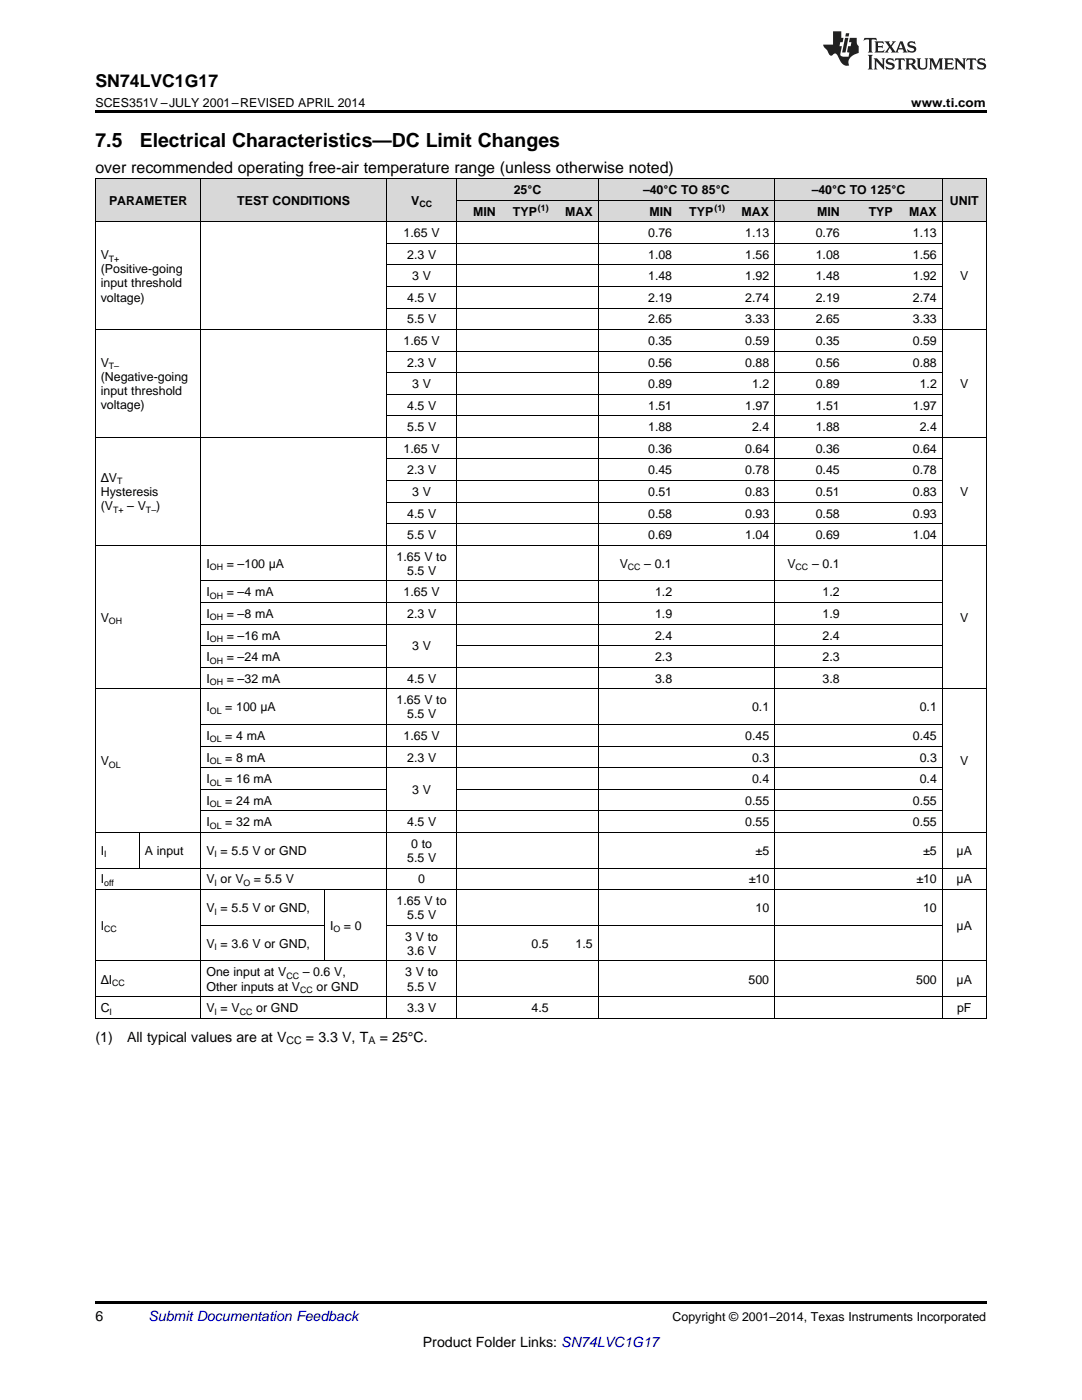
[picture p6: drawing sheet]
<svg xmlns="http://www.w3.org/2000/svg" width="216mm" height="279mm" viewBox="0 0 216 279" stroke-linecap="round" stroke-linejoin="round" font-family="sans-serif">
<g fill="#d8d8d8">
<path d="M19 35.7h7.1v8.6h-7.1z"/>
<path d="M26.1 35.7h1.7v8.6h-1.7z"/>
<path d="M27.8 35.7h12.3v8.6h-12.3z"/>
<path d="M40.1 35.7h22.9v8.6h-22.9z"/>
<path d="M63 35.7h1.8v8.6h-1.8z"/>
<path d="M64.8 35.7h12.3v8.6h-12.3z"/>
<path d="M77.1 35.7h14.1v8.6h-14.1z"/>
<path d="M91.2 40h8.8v4.3h-8.8z"/>
<path d="M100 40h10.6v4.3h-10.6z"/>
<path d="M110.6 40h8.8v4.3h-8.8z"/>
<path d="M119.4 40h15.8v4.3h-15.8z"/>
<path d="M135.2 40h10.6v4.3h-10.6z"/>
<path d="M145.8 40h8.8v4.3h-8.8z"/>
<path d="M154.6 40h14.1v4.3h-14.1z"/>
<path d="M168.7 40h10.5v4.3h-10.5z"/>
<path d="M179.2 40h8.8v4.3h-8.8z"/>
<path d="M188 35.7h8.8v8.6h-8.8z"/>
<path d="M91.2 35.7h8.8v4.3h-8.8z"/>
<path d="M100 35.7h10.6v4.3h-10.6z"/>
<path d="M110.6 35.7h8.8v4.3h-8.8z"/>
<path d="M119.4 35.7h15.8v4.3h-15.8z"/>
<path d="M135.2 35.7h10.6v4.3h-10.6z"/>
<path d="M145.8 35.7h8.8v4.3h-8.8z"/>
<path d="M154.6 35.7h14.1v4.3h-14.1z"/>
<path d="M168.7 35.7h10.5v4.3h-10.5z"/>
<path d="M179.2 35.7h8.8v4.3h-8.8z"/>
</g>
<g fill="#000">
<path d="M19 22h177.8v.5h-177.8zM26.1 35.6h1.7v.1h-1.7zM63 35.6h1.8v.1h-1.8zM19 203.2l.2 .1zM27.7 203.2l.1 .1zM40 203.2l.1 .1zM62.9 203.2l.1 .1zM64.7 203.2l.1 .1zM77 203.2l.1 .1zM91.1 203.2l.1 .1zM99.9 203.2l.1 .1zM110.5 203.2l.1 .1z"/>
<path d="M119.3 203.2l.1 .1zM135.1 203.2l.1 .1zM145.7 203.2l.1 .1zM154.5 203.2l.1 .1zM168.6 203.2l.1 .1zM179.1 203.2l.1 .1zM187.9 203.2l.1 .1zM196.7 203.2l.1 .1zM19 259.7h177.8v.5h-177.8z"/>
</g>
<g fill="none" stroke="#000" stroke-width=".2">
<path d="M19 35.6h177.8M19.1 35.7v167.6M40.1 35.7v167.6M77.1 35.7v167.6M91.1 35.7v167.6M91.2 40h96.8M119.3 35.7v167.6M154.5 35.7v167.6M188 35.7v167.6M196.8 35.7v167.6M19 44.3h177.8M77.1 57.2h110.9"/>
<path d="M77.1 52.9h110.9M77.1 48.6h110.9M19 65.8h177.8M77.1 78.7h110.9M77.1 74.4h110.9M77.1 70.1h110.9M77.1 61.5h110.9M19 87.3h177.8M77.1 95.9h110.9M77.1 91.6h110.9M77.1 83h110.9M19 108.8h177.8"/>
<path d="M40.1 115.9h147.9M77.1 104.5h110.9M77.1 100.2h110.9M19 137.5h177.8M40.1 133.2h147.9M40.1 128.9h37M40.1 124.5h147.9M40.1 120.2h147.9M91.2 128.9h96.8M40.1 157.5h37M40.1 153.2h147.9M40.1 148.9h147.9"/>
<path d="M40.1 144.6h147.9M91.2 157.5h96.8M19 177.5h177.8M19 173.2h177.8M19 166.1h177.8M27.8 166.1v7.2M40.1 161.8h147.9M64.8 177.6v14.2M19 198.9h177.8M19 191.8h177.8M40.1 184.7h24.7M77.1 184.7h110.9"/>
<path d="M19 203.2h177.8"/>
</g>
<g fill="#231f20">
<path d="M172.5 7.6l-.1 .5 .4-.2h.6v.1v2.1l-.2 .4h.9l-.2-.4v-2.1l.1-.1h.5l.5 .2-.2-.5zM174.5 8.3l.2 .3v1.5l-.2 .4h1.8l.2-.6a1.04 1.04 0 0 1-1.3 .2v-.7h.6l.3 .2v-.6l-.3 .2h-.6v-.6l.8-.1 .4 .3-.2-.5zM176.5 8.3l.9 1.1-.9 1.1h.8l-.2-.2 .4-.7 .5 .7-.2 .2h1.5l-.2-.2 .2-.4h.9l.1 .4-.2 .2h1l-.3-.3-.7-1.9h-.5l-.9 2-.8-1 .9-1h-.8l.1 .3-.4 .5-.3-.6 .1-.2zM179.7 8.6l.4 1h-.7zM181.3 8.4a.63 .63 0 0 0-.2 .7 .63 .63 0 0 0 .6 .4l.6 .2 .1 .2a.75 .75 0 0 1-.7 .4 .75 .75 0 0 1-.6-.5l.1 .7 .1-.1a1.11 1.11 0 0 0 1.5-.6 1.13 1.13 0 0 0-1.2-.8l-.1-.4a1.04 1.04 0 0 1 1.2 .2l-.2-.5-.2 .1-.4-.2zM173.2 10.9l.2 .4v2.2l-.2 .4h1l-.3-.4v-2.2l.3-.4zM174.3 11.6l.3 .4v1.5l-.3 .4h.8l-.2-.4v-1.3l1.5 1.7v-1.9l.2-.4h-.7l.2 .4v.9l-1.1-1.3zM177 11.8a.62 .62 0 0 0-.2 .7 .62 .62 0 0 0 .6 .4l.6 .1 .1 .3a.76 .76 0 0 1-.7 .3 .76 .76 0 0 1-.7-.4l.2 .7 .1-.1a1.11 1.11 0 0 0 1.5-.6 1.13 1.13 0 0 0-1.2-.8l-.1-.4a1.04 1.04 0 0 1 1.2 .2l-.2-.6-.2 .1-.5-.1zM178.7 11.6l-.2 .6a.61 .61 0 0 1 .8-.3v1.6l-.2 .4h.9l-.2-.4v-1.6a.63 .63 0 0 1 .7 .3l-.1-.6zM180.6 11.6l.3 .4v1.5l-.3 .4h1l-.2-.2-.1-.8 .6 .2a.76 .76 0 0 0 1.2 .7l-1-1a.58 .58 0 0 0 .6-.5 .58 .58 0 0 0-.5-.6zM181.4 11.9h.1a.45 .45 0 0 1 .5 .1 .45 .45 0 0 1 .1 .5l-.8 .2zM182.9 11.6l.2 .2a2.17 2.17 0 0 0 .3 1.9 .99 .99 0 0 0 1.6-.6v-1.1l.2-.4h-.7l.2 .2a1.92 1.92 0 0 1-.2 1.8 .6 .6 0 0 1-.9-.5v-1.1l.2-.4zM185.4 11.6l.2 .4v1.5l-.2 .4h.7l-.2-.4v-1.4l.8 1.8 .8-1.8v1.4l-.2 .4h.9l-.2-.4v-1.5l.2-.4h-.8l-.6 1.5-.6-1.5zM188.4 11.6l.2 .4v1.5l-.2 .4h1.8l.1-.6a1.04 1.04 0 0 1-1.2 .1v-.6h.5l.4 .2v-.6l-.4 .2h-.5v-.7h.8l.3 .3-.1-.6zM190.5 11.6l.2 .4v1.5l-.2 .4h.7l-.2-.4v-1.3l1.5 1.7v-1.9l.2-.4h-.7l.2 .4v.9l-1.1-1.3zM192.9 11.6l-.1 .6a.61 .61 0 0 1 .7-.3l.1 1.6-.3 .4h1l-.3-.4 .1-1.6a.63 .63 0 0 1 .7 .3l-.1-.6zM195.2 11.8a.62 .62 0 0 0-.2 .7 .62 .62 0 0 0 .6 .4l.6 .1 .1 .3a.76 .76 0 0 1-.7 .3 .76 .76 0 0 1-.6-.4l.1 .7 .1-.1a1.11 1.11 0 0 0 1.6-.6 1.13 1.13 0 0 0-1.3-.8l-.1-.4a1.04 1.04 0 0 1 1.2 .2l-.1-.6-.2 .1-.5-.1z"/>
<path d="M166.2 6.3v2.6h-1.9v.4l.8 .9a.91 .91 0 0 0 1 .8 .56 .56 0 0 1 .5-.3 .56 .56 0 0 1 .5 .3l.4 .8a1.53 1.53 0 0 0 1.9 1.2 1.54 1.54 0 0 1 1-2.1l.9-.3v-1.4a1.52 1.52 0 0 1-.4-1.6h-1.3l-.2 .8h.5l-.2 .8h-.5l-.1 1v.2l.4 .1-.2 .8a1.93 1.93 0 0 1-1.6-.3l.3-1.8h-.5l.2-.8h.4l.2-.8h-.4v-1.3zM168.6 7.6l-.6 2.9h.7l.6-2.9zM168.8 6.6l-.1 .7h.6l.2-.7z"/>
</g>
<g font-size="3.9">
<text x="19" y="29.3">7.5</text>
<text x="27.9" y="29.3">Electrical Characteristics—DC Limit Changes</text>
</g>
<text font-size="3.5" x="19" y="17.3">SN74LVC1G17</text>
<text font-size="3.2" x="19" y="34.4">over recommended operating free-air temperature range (unless otherwise noted)</text>
<g font-size="2.8">
<text x="19" y="207.9">(1)</text>
<text x="25.4" y="207.9">All typical values are at V</text>
<text x="61" y="207.9">= 3.3 V, T</text>
<text x="75.8" y="207.9">= 25°C.</text>
<text x="19" y="263.6">6</text>
<text x="84.4" y="268.9">Product Folder Links: SN74LVC1G17</text>
</g>
<text font-size="2.8" fill="#0000c8" x="29.6" y="263.6">Submit Documentation Feedback</text>
<g font-size="2.5">
<text x="19" y="21.4">SCES351V –JULY 2001–REVISED APRIL 2014</text>
<text x="181.8" y="21.4">www.ti.com</text>
<text x="21.8" y="40.9">PARAMETER</text>
<text x="47.3" y="40.9">TEST CONDITIONS</text>
<text x="82.1" y="40.9">V</text>
<text x="102.5" y="38.7">25°C</text>
<text x="128.3" y="38.7">–40°C</text>
<text x="135.9" y="38.7">TO 85°C</text>
<text x="162" y="38.7">–40°C</text>
<text x="169.6" y="38.7">TO 125°C</text>
<text x="189.5" y="40.9">UNIT</text>
<text x="80.5" y="47.3">1.65 V</text>
<text x="94.4" y="43">MIN</text>
<text x="102.3" y="43">TYP</text>
<text x="112.8" y="43">MAX</text>
<text x="129.3" y="47.3">0.76</text>
<text x="129.6" y="43">MIN</text>
<text x="137.5" y="43">TYP</text>
<text x="148" y="43">MAX</text>
<text x="148.7" y="47.3">1.13</text>
<text x="162.8" y="47.3">0.76</text>
<text x="163.1" y="43">MIN</text>
<text x="173.4" y="43">TYP</text>
<text x="181.4" y="43">MAX</text>
<text x="182.1" y="47.3">1.13</text>
<text x="20.1" y="51.7">V</text>
<text x="81.2" y="51.6">2.3 V</text>
<text x="129.3" y="51.6">1.08</text>
<text x="148.7" y="51.6">1.56</text>
<text x="162.8" y="51.6">1.08</text>
<text x="182.1" y="51.6">1.56</text>
<text x="20.1" y="54.5">(Positive-going</text>
<text x="20.1" y="57.4">input threshold</text>
<text x="82.3" y="56">3 V</text>
<text x="129.3" y="56">1.48</text>
<text x="148.7" y="56">1.92</text>
<text x="162.8" y="56">1.48</text>
<text x="182.1" y="56">1.92</text>
<text x="191.6" y="56">V</text>
<text x="20.1" y="60.2">voltage)</text>
<text x="81.2" y="60.3">4.5 V</text>
<text x="81.2" y="64.6">5.5 V</text>
<text x="129.3" y="60.3">2.19</text>
<text x="129.3" y="64.6">2.65</text>
<text x="148.7" y="60.3">2.74</text>
<text x="148.7" y="64.6">3.33</text>
<text x="162.8" y="60.3">2.19</text>
<text x="162.8" y="64.6">2.65</text>
<text x="182.1" y="60.3">2.74</text>
<text x="182.1" y="64.6">3.33</text>
<text x="80.5" y="68.9">1.65 V</text>
<text x="129.3" y="68.9">0.35</text>
<text x="148.7" y="68.9">0.59</text>
<text x="162.8" y="68.9">0.35</text>
<text x="182.1" y="68.9">0.59</text>
<text x="20.1" y="73.2">V</text>
<text x="20.1" y="76.1">(Negative-going</text>
<text x="81.2" y="73.2">2.3 V</text>
<text x="82.3" y="77.5">3 V</text>
<text x="129.3" y="73.2">0.56</text>
<text x="129.3" y="77.5">0.89</text>
<text x="148.7" y="73.2">0.88</text>
<text x="150.1" y="77.5">1.2</text>
<text x="162.8" y="73.2">0.56</text>
<text x="162.8" y="77.5">0.89</text>
<text x="182.1" y="73.2">0.88</text>
<text x="183.5" y="77.5">1.2</text>
<text x="191.6" y="77.5">V</text>
<text x="20.1" y="78.9">input threshold</text>
<text x="20.1" y="81.7">voltage)</text>
<text x="81.2" y="81.8">4.5 V</text>
<text x="129.3" y="81.8">1.51</text>
<text x="148.7" y="81.8">1.97</text>
<text x="162.8" y="81.8">1.51</text>
<text x="182.1" y="81.8">1.97</text>
<text x="81.2" y="86.1">5.5 V</text>
<text x="129.3" y="86.1">1.88</text>
<text x="150.1" y="86.1">2.4</text>
<text x="162.8" y="86.1">1.88</text>
<text x="183.5" y="86.1">2.4</text>
<text x="80.5" y="90.4">1.65 V</text>
<text x="81.2" y="94.7">2.3 V</text>
<text x="129.3" y="90.4">0.36</text>
<text x="129.3" y="94.7">0.45</text>
<text x="148.7" y="90.4">0.64</text>
<text x="148.7" y="94.7">0.78</text>
<text x="162.8" y="90.4">0.36</text>
<text x="162.8" y="94.7">0.45</text>
<text x="182.1" y="90.4">0.64</text>
<text x="182.1" y="94.7">0.78</text>
<text x="20.1" y="96.2">ΔV</text>
<text x="20.1" y="99">Hysteresis</text>
<text x="20.1" y="101.8">(V</text>
<text x="25.4" y="101.8">– V</text>
<text x="31.2" y="101.8">)</text>
<text x="82.3" y="99">3 V</text>
<text x="129.3" y="99">0.51</text>
<text x="148.7" y="99">0.83</text>
<text x="162.8" y="99">0.51</text>
<text x="182.1" y="99">0.83</text>
<text x="191.6" y="99">V</text>
<text x="81.2" y="103.3">4.5 V</text>
<text x="81.2" y="107.6">5.5 V</text>
<text x="129.3" y="103.3">0.58</text>
<text x="129.3" y="107.6">0.69</text>
<text x="148.7" y="103.3">0.93</text>
<text x="148.7" y="107.6">1.04</text>
<text x="162.8" y="103.3">0.58</text>
<text x="162.8" y="107.6">0.69</text>
<text x="182.1" y="103.3">0.93</text>
<text x="182.1" y="107.6">1.04</text>
<text x="41.2" y="113.3">I</text>
<text x="45.3" y="113.3">= –100 μA</text>
<text x="79.1" y="111.9">1.65 V to</text>
<text x="123.6" y="113.3">V</text>
<text x="128.6" y="113.3">– 0.1</text>
<text x="157.1" y="113.3">V</text>
<text x="162" y="113.3">– 0.1</text>
<text x="41.2" y="119">I</text>
<text x="45.3" y="119">= –4 mA</text>
<text x="80.5" y="119">1.65 V</text>
<text x="81.2" y="114.7">5.5 V</text>
<text x="130.7" y="119">1.2</text>
<text x="164.1" y="119">1.2</text>
<text x="20.1" y="124.1">V</text>
<text x="41.2" y="123.3">I</text>
<text x="45.3" y="123.3">= –8 mA</text>
<text x="81.2" y="123.3">2.3 V</text>
<text x="130.7" y="123.3">1.9</text>
<text x="164.1" y="123.3">1.9</text>
<text x="191.6" y="124.1">V</text>
<text x="41.2" y="127.6">I</text>
<text x="41.2" y="131.9">I</text>
<text x="45.3" y="127.6">= –16 mA</text>
<text x="45.3" y="131.9">= –24 mA</text>
<text x="82.3" y="129.8">3 V</text>
<text x="130.7" y="127.6">2.4</text>
<text x="130.7" y="131.9">2.3</text>
<text x="164.1" y="127.6">2.4</text>
<text x="164.1" y="131.9">2.3</text>
<text x="41.2" y="136.2">I</text>
<text x="45.3" y="136.2">= –32 mA</text>
<text x="81.2" y="136.2">4.5 V</text>
<text x="130.7" y="136.2">3.8</text>
<text x="164.1" y="136.2">3.8</text>
<text x="41.2" y="142">I</text>
<text x="44.9" y="142">= 100 μA</text>
<text x="79.1" y="140.5">1.65 V to</text>
<text x="81.2" y="143.4">5.5 V</text>
<text x="150.1" y="142">0.1</text>
<text x="183.5" y="142">0.1</text>
<text x="41.2" y="147.7">I</text>
<text x="44.9" y="147.7">= 4 mA</text>
<text x="80.5" y="147.7">1.65 V</text>
<text x="148.7" y="147.7">0.45</text>
<text x="182.1" y="147.7">0.45</text>
<text x="20.1" y="152.7">V</text>
<text x="41.2" y="152">I</text>
<text x="44.9" y="152">= 8 mA</text>
<text x="81.2" y="152">2.3 V</text>
<text x="150.1" y="152">0.3</text>
<text x="183.5" y="152">0.3</text>
<text x="191.6" y="152.7">V</text>
<text x="41.2" y="156.3">I</text>
<text x="41.2" y="160.6">I</text>
<text x="44.9" y="156.3">= 16 mA</text>
<text x="44.9" y="160.6">= 24 mA</text>
<text x="82.3" y="158.4">3 V</text>
<text x="148.7" y="160.6">0.55</text>
<text x="150.1" y="156.3">0.4</text>
<text x="182.1" y="160.6">0.55</text>
<text x="183.5" y="156.3">0.4</text>
<text x="41.2" y="164.9">I</text>
<text x="44.9" y="164.9">= 32 mA</text>
<text x="81.2" y="164.9">4.5 V</text>
<text x="148.7" y="164.9">0.55</text>
<text x="182.1" y="164.9">0.55</text>
<text x="20.1" y="170.6">I</text>
<text x="28.9" y="170.6">A input</text>
<text x="41.2" y="170.6">V = 5.5 V or GND</text>
<text x="81.2" y="172">5.5 V</text>
<text x="82.1" y="169.2">0 to</text>
<text x="150.8" y="170.6">±5</text>
<text x="184.2" y="170.6">±5</text>
<text x="190.9" y="170.6">μA</text>
<text x="20.1" y="176.3">I</text>
<text x="41.2" y="176.3">V or V</text>
<text x="50.7" y="176.3">= 5.5 V</text>
<text x="83.5" y="176.3">0</text>
<text x="149.4" y="176.3">±10</text>
<text x="182.8" y="176.3">±10</text>
<text x="190.9" y="176.3">μA</text>
<text x="20.1" y="185.6">I</text>
<text x="41.2" y="182">V = 5.5 V or GND,</text>
<text x="65.9" y="185.6">I</text>
<text x="68.6" y="185.6">= 0</text>
<text x="79.1" y="180.6">1.65 V to</text>
<text x="81.2" y="183.4">5.5 V</text>
<text x="150.7" y="182">10</text>
<text x="184.2" y="182">10</text>
<text x="190.9" y="185.6">μA</text>
<text x="41.2" y="189.2">V = 3.6 V or GND,</text>
<text x="80.9" y="187.7">3 V to</text>
<text x="81.2" y="190.6">3.6 V</text>
<text x="106.1" y="189.2">0.5</text>
<text x="114.9" y="189.2">1.5</text>
<text x="20.1" y="196.3">ΔI</text>
<text x="41.2" y="194.9">One input at V</text>
<text x="41.2" y="197.7">Other inputs at V</text>
<text x="60.4" y="194.9">– 0.6 V,</text>
<text x="63.1" y="197.7">or GND</text>
<text x="80.9" y="194.9">3 V to</text>
<text x="81.2" y="197.7">5.5 V</text>
<text x="149.4" y="196.3">500</text>
<text x="182.8" y="196.3">500</text>
<text x="190.9" y="196.3">μA</text>
<text x="20.1" y="202">C</text>
<text x="41.2" y="202">V = V</text>
<text x="51.1" y="202">or GND</text>
<text x="81.2" y="202">3.3 V</text>
<text x="106.1" y="202">4.5</text>
<text x="191" y="202">pF</text>
<text x="134.2" y="263.6">Copyright © 2001–2014, Texas Instruments Incorporated</text>
</g>
<g font-size="2.1">
<text x="57.1" y="208.4">CC</text>
<text x="73.5" y="208.4">A</text>
</g>
<g font-size="1.8">
<text x="83.7" y="41.4">CC</text>
<text x="107.3" y="42.1">(1)</text>
<text x="142.6" y="42.1">(1)</text>
<text x="21.7" y="52.2">T+</text>
<text x="21.7" y="73.7">T–</text>
<text x="23.4" y="96.7">T</text>
<text x="22.6" y="102.3">T+</text>
<text x="29.1" y="102.3">T–</text>
<text x="41.9" y="113.8">OH</text>
<text x="125.3" y="113.8">CC</text>
<text x="158.7" y="113.8">CC</text>
<text x="41.9" y="119.5">OH</text>
<text x="21.7" y="124.6">OH</text>
<text x="41.9" y="123.8">OH</text>
<text x="41.9" y="128.1">OH</text>
<text x="41.9" y="132.4">OH</text>
<text x="41.9" y="136.7">OH</text>
<text x="41.9" y="142.5">OL</text>
<text x="41.9" y="148.2">OL</text>
<text x="21.7" y="153.2">OL</text>
<text x="41.9" y="152.5">OL</text>
<text x="41.9" y="156.8">OL</text>
<text x="41.9" y="161.1">OL</text>
<text x="41.9" y="165.4">OL</text>
<text x="20.8" y="171.1">I</text>
<text x="42.8" y="171.1">I</text>
<text x="20.8" y="176.8">off</text>
<text x="42.8" y="176.8">I</text>
<text x="48.6" y="176.8">O</text>
<text x="42.8" y="182.5">I</text>
<text x="20.8" y="186.1">CC</text>
<text x="42.8" y="189.7">I</text>
<text x="66.5" y="186.1">O</text>
<text x="22.4" y="196.8">CC</text>
<text x="57.1" y="195.4">CC</text>
<text x="21.9" y="202.5">I</text>
<text x="42.8" y="202.5">I</text>
<text x="47.8" y="202.5">CC</text>
<text x="59.9" y="198.2">CC</text>
</g>
</svg>
